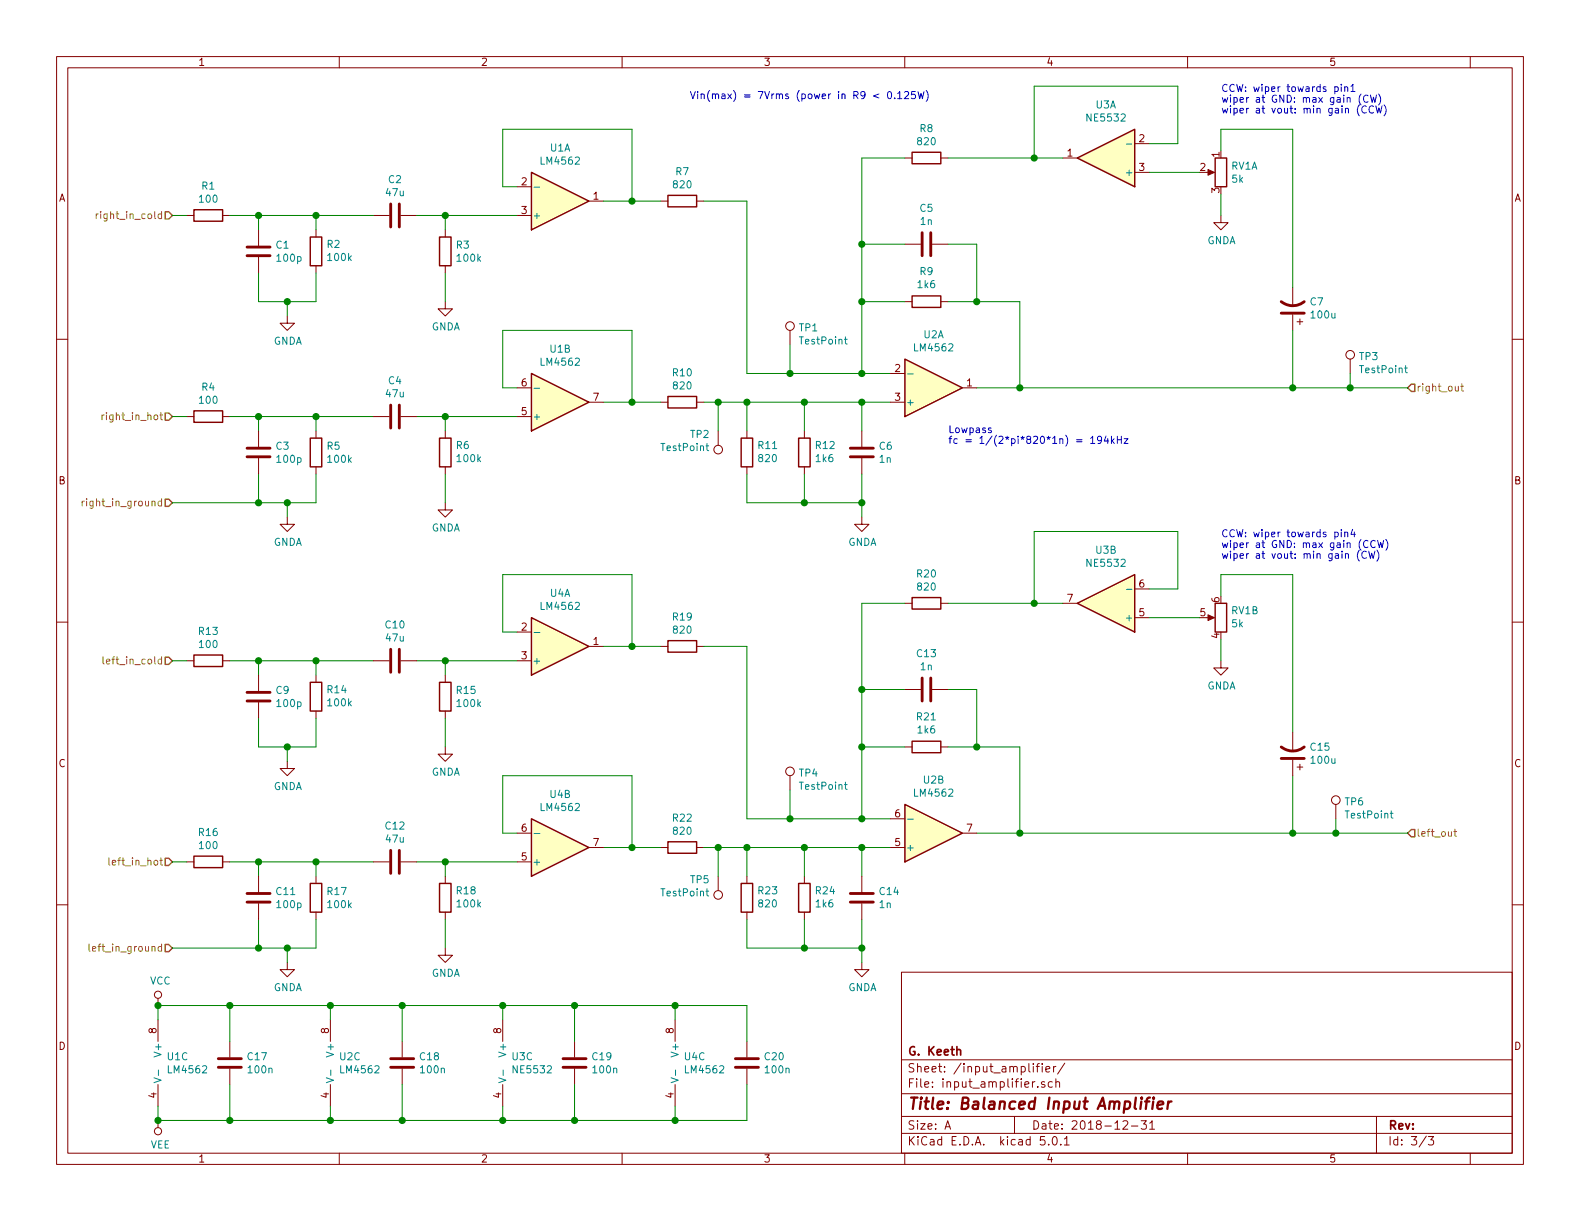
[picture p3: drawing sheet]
<svg xmlns="http://www.w3.org/2000/svg" width="279mm" height="216mm" viewBox="0 0 279 216" stroke-linecap="round" stroke-linejoin="round" font-family="sans-serif">
<g fill="none" stroke="#840000" stroke-width=".18">
<path d="M10 10h259.4v195.9h-259.4zM12 12h255.4v191.9h-255.4zM60 10v2M110 10v2M160 10v2M210 10v2M260 10v2M33 38.1h1.3M39.4 38.1h1.2M66 38.1h2.8M70.9 38.1h2.8M91.4 33h2.6"/>
<path d="M91.4 38.1h2.6M104.1 35.6h2.6M116.8 35.6h1.3M123.2 35.6h1.3M160 27.9h1.3M166.4 27.9h1.2M188 27.9h2.5M200.7 25.4h2.5M200.7 30.5h2.5M213.4 30.5h1M215.9 38.1v1.3h1.3l-1.3 1.2-1.3-1.2h1.3M10 60h2"/>
<path d="M45.7 40.6v2.8M45.7 45.5v2.8M50.8 55.9v1.3h1.3l-1.3 1.2-1.3-1.2h1.3M55.9 40.6v1.3M55.9 47v1.3M78.7 53.3v1.3h1.3l-1.3 1.3-1.2-1.3h1.2M78.7 40.6v1.3M78.7 47v1.3M139.7 58.4v2.6M160 53.3h1.3M160 43.2h2.8M164.8 43.2h2.8"/>
<path d="M166.4 53.3h1.2M228.6 50.8v3.3M228.6 55.6v2.8M229.4 56.9h1M229.9 56.4v1M267.4 60h2M33 73.7h1.3M39.4 73.7h1.2M45.7 76.2v2.8M55.9 76.2v1.3M66 73.7h2.8M70.9 73.7h2.8"/>
<path d="M78.7 76.2v1.3M91.4 73.7h2.6M91.4 68.6h2.6M104.1 71.1h2.6M116.8 71.1h1.3M123.2 71.1h1.3M127 76.2v2.5M132.1 76.2v1.3M142.2 76.2v1.3M152.4 76.2v2.8M157.5 71.1h2.5M157.5 66h2.5"/>
<path d="M170.2 68.6h2.5M238.8 63.5v2.5M45.7 81v2.8M50.8 91.4v1.3h1.3l-1.3 1.3-1.3-1.3h1.3M55.9 82.6v1.2M78.7 88.9v1.3h1.3l-1.3 1.2-1.2-1.2h1.2M78.7 82.6v1.2M132.1 82.6v1.2M142.2 82.6v1.2M152.4 91.4v1.3h1.3l-1.3 1.3-1.3-1.3h1.3M152.4 81v2.8M10 110h2"/>
<path d="M33 116.8h1.3M39.4 116.8h1.2M45.7 119.4v2.8M55.9 119.4v1.3M66 116.8h2.8M70.9 116.8h2.8M78.7 119.4v1.3M91.4 116.8h2.6M91.4 111.8h2.6M104.1 114.3h2.6M116.8 114.3h1.3M123.2 114.3h1.3"/>
<path d="M160 106.7h1.3M166.4 106.7h1.2M188 106.7h2.5M200.7 109.2h2.5M200.7 104.1h2.5M213.4 109.2h1M215.9 116.8v1.3h1.3l-1.3 1.3-1.3-1.3h1.3M267.4 110h2M45.7 124.2v2.8M50.8 134.6v1.3h1.3l-1.3 1.3-1.3-1.3h1.3M55.9 125.7v1.3M78.7 132.1v1.3h1.3l-1.3 1.2-1.2-1.2h1.2"/>
<path d="M78.7 125.7v1.3M139.7 137.2v2.5M160 132.1h1.3M160 121.9h2.8M164.8 121.9h2.8M166.4 132.1h1.2M228.6 129.5v3.3M228.6 134.4v2.8M229.4 135.6h1M229.9 135.1v1M10 160h2M33 152.4h1.3"/>
<path d="M39.4 152.4h1.2M45.7 154.9v2.8M45.7 159.8v2.8M55.9 154.9v1.3M66 152.4h2.8M70.9 152.4h2.8M78.7 154.9v1.3M91.4 152.4h2.6M91.4 147.3h2.6M104.1 149.9h2.6M116.8 149.9h1.3M123.2 149.9h1.3"/>
<path d="M127 154.9v2.6M132.1 154.9v1.3M142.2 154.9v1.3M152.4 154.9v2.8M152.4 159.8v2.8M157.5 149.9h2.5M157.5 144.8h2.5M170.2 147.3h2.5M236.2 142.2v2.6M267.4 160h2M27.9 176.5v1.3M50.8 170.2v1.3h1.3l-1.3 1.2-1.3-1.2h1.3"/>
<path d="M55.9 161.3v1.3M78.7 167.6v1.3h1.3l-1.3 1.3-1.2-1.3h1.2M78.7 161.3v1.3M132.1 161.3v1.3M142.2 161.3v1.3M152.4 170.2v1.3h1.3l-1.3 1.2-1.3-1.2h1.3M159.4 171.9h108v32h-108zM27.9 180.3v3.9M27.9 191.8v3.8M27.9 198.1v1.3M40.6 184.2v2.7M40.6 189v2.8"/>
<path d="M58.4 180.3v3.9M58.4 191.8v3.8M71.1 184.2v2.7M71.1 189v2.8M88.9 180.3v3.9M88.9 191.8v3.8M101.6 184.2v2.7M101.6 189v2.8M119.4 180.3v3.9M119.4 191.8v3.8M132.1 184.2v2.7M132.1 189v2.8"/>
<path d="M159.4 197.4h108M159.4 193.4h108M159.4 187.4h108M167.1 199.7l.5-1.5 .5 1.5M167.2 199.2h.8M179.4 197.4v3M182.7 188.1v.1M182.7 188.6v1M183 191.3l-.4 .2M183.2 188.6h.6M183.5 192.1v.2M183.8 188.1l-.4 .2v1.3"/>
<path d="M184.3 188.1v.1M184.3 188.6v1M184.7 191.3a.37 .37 0 0 0-.6 .2l.1 .2 .5 .1 .1 .2-.2 .3-.5-.1M184.9 189.1l.7-.2v-.3h-.4l-.3 .2 .1 .7h.6M186.1 191.3h-.5l-.2 .2v.6l.2 .2 .5-.1M186.3 188.6v1M186.7 191.4l.1-.1a.37 .37 0 0 1 .6 .2v.8M186.7 188.6l-.3 .1-.1 .1M186.7 190.8v1.5M188.3 188l-1.3 1.9M198.6 198.3l.2-.1h.4l.2 .4-.9 1.1h.9M200.1 199.1h1.1"/>
<path d="M201.8 198.2h.9l-.5 .6 .5 .1v.6l-.3 .2-.6-.2M203.3 198.6l.4-.4v1.5M203.3 199.7h.9M243.4 197.4v6.5M60 203.9v2M110 203.9v2M159.4 200.4h108M160 203.9v2M184.7 201h-.7l-.1 .7 .2-.2 .6 .1 .1 .2-.1 .5-.2 .2-.6-.2M185.4 202.3v.2M186.2 201.1l.2-.1a.8 .8 0 0 1 .6 .7 .8 .8 0 0 1-.6 .8l-.2-.2-.1-.4zM187.6 202.3v.2"/>
<path d="M188.2 201.4l.4-.4v1.5M188.2 202.5h.9M210 203.9v2M252.2 200.9l-1.2 1.9M252.6 201h.9l-.5 .5 .4 .2v.6l-.2 .2-.6-.2M260 203.9v2"/>
<circle cx="139.7" cy="57.7" r=".76"/>
<circle cx="127" cy="79.5" r=".76"/>
<circle cx="238.8" cy="62.7" r=".76"/>
<circle cx="139.7" cy="136.4" r=".76"/>
<circle cx="127" cy="158.2" r=".76"/>
<circle cx="236.2" cy="141.5" r=".76"/>
<circle cx="27.9" cy="175.9" r=".63"/>
<circle cx="27.9" cy="200" r=".63"/>
</g>
<path d="M202.5 194.8h.8M203.4 194.1l-.5 .1-.1 .2-.2 1.7M203.9 194.8l-.1 1.3M204 194.1v.2M204.7 195.4l1-.2-.1-.4h-.5l-.4 .2v1l.2 .1 .6-.1M206.6 194.8l-.2 1.3M207.2 194.8a.54 .54 0 0 0-.6 .3" fill="none" stroke="#840000" stroke-width=".41"/>
<path d="M169.2 185.7l.1-.1a.37 .37 0 0 1 .6 .2v.8" fill="none" stroke="#840000" stroke-width=".3"/>
<g fill="#ffffc2" stroke="#ffffc2" stroke-width=".18">
<path d="M94 30.5l10.1 5.1-10.1 5z"/>
<path d="M190.5 27.9l10.2-5v10.1z"/>
<path d="M190.5 106.7l10.2-5.1v10.2z"/>
<path d="M94 109.2l10.1 5.1-10.1 5.1z"/>
<path d="M94 144.8l10.1 5.1-10.1 5z"/>
<path d="M94 66l10.1 5.1-10.1 5.1z"/>
<path d="M160 63.5l10.2 5.1-10.2 5.1z"/>
<path d="M160 142.2l10.2 5.1-10.2 5.1z"/>
</g>
<g fill="none" stroke="#840000" stroke-width=".25">
<path d="M34.3 37.1h5.1v2h-5.1zM94 30.5l10.1 5.1-10.1 5zM118.1 34.5h5.1v2.1h-5.1zM161.3 26.9h5.1v2.1h-5.1zM190.5 27.9l10.2-5v10.1zM214.9 27.9h2v5.1h-2zM54.9 41.9h2v5.1h-2zM77.7 41.9h2.1v5.1h-2.1zM161.3 52.3h5.1v2.1h-5.1zM34.3 72.6h5.1v2.1h-5.1zM54.9 77.5h2v5.1h-2zM77.7 77.5h2.1v5.1h-2.1z"/>
<path d="M94 66l10.1 5.1-10.1 5.1zM118.1 70.1h5.1v2h-5.1zM131.1 77.5h2v5.1h-2zM141.2 77.5h2.1v5.1h-2.1zM160 63.5l10.2 5.1-10.2 5.1zM34.3 115.8h5.1v2.1h-5.1zM94 109.2l10.1 5.1-10.1 5.1zM118.1 113.3h5.1v2h-5.1zM161.3 105.7h5.1v2h-5.1zM190.5 106.7l10.2-5.1v10.2zM214.9 106.7h2v5.1h-2zM54.9 120.7h2v5h-2z"/>
<path d="M77.7 120.7h2.1v5h-2.1zM161.3 131.1h5.1v2h-5.1zM34.3 151.4h5.1v2h-5.1zM54.9 156.2h2v5.1h-2zM77.7 156.2h2.1v5.1h-2.1zM94 144.8l10.1 5.1-10.1 5zM118.1 148.8h5.1v2.1h-5.1zM131.1 156.2h2v5.1h-2zM141.2 156.2h2.1v5.1h-2.1zM160 142.2l10.2 5.1-10.2 5.1z"/>
</g>
<g fill="none" stroke="#008484" stroke-width=".18">
<path d="M94.5 33.1h1M199.2 25.5h1M149.3 60h.5M149.5 59.6v1.1l.3 .1M94.5 68.7h1M124.8 78.8h.5M125 78.4v1.1l.3 .2M160.5 66.1h1M248.4 65.1h.5M248.6 64.6v1.1l.3 .2M94.5 111.8h1M199.2 104.2h1"/>
<path d="M149.3 138.7h.5M149.5 138.3v1.1l.3 .2M94.5 147.4h1M124.8 157.6h.5M125 157.1v1.1l.3 .2M160.5 144.9h1M245.8 143.8h.5M246 143.4v1.1l.3 .2M27.2 190.6l1.3 .4-1.3 .4M28 189.2v1M57.7 190.6l1.3 .4-1.3 .4M58.5 189.2v1"/>
<path d="M88.2 190.6l1.3 .4-1.3 .4M89 189.2v1M118.7 190.6l1.2 .4-1.2 .4M119.5 189.2v1"/>
</g>
<g fill="none" stroke="#840000" stroke-width=".51">
<path d="M69.1 36.1v4M70.6 36.1v4M43.7 45.2h4.1M43.7 43.7h4.1M163.1 41.1v4.1M164.6 41.1v4.1M226.6 53.3a3.3 3.3 0 0 0 4 0M226.6 55.4h4M43.7 79.2h4.1M69.1 71.6v4.1M70.6 71.6v4.1M150.4 79.2h4"/>
<path d="M43.7 80.8h4.1M150.4 80.8h4M69.1 114.8v4.1M70.6 114.8v4.1M163.1 119.9v4.1M164.6 119.9v4.1M43.7 124h4.1M43.7 122.4h4.1M226.6 132.1a3.3 3.3 0 0 0 4 0M226.6 134.1h4M43.7 159.5h4.1M43.7 158h4.1"/>
<path d="M69.1 150.4v4M70.6 150.4v4M150.4 159.5h4M150.4 158h4M38.6 188.7h4.1M38.6 187.2h4.1M69.1 188.7h4.1M69.1 187.2h4.1M99.6 188.7h4M99.6 187.2h4M130 188.7h4.1M130 187.2h4.1"/>
</g>
<g fill="none" stroke="#008400" stroke-width=".18">
<path d="M30.5 38.1h2.5M40.6 38.1h25.4M45.7 38.1v2.5M55.9 38.1v2.5M73.7 38.1h17.7M78.7 38.1v2.5M91.4 33h-2.5v-10.1h22.9v12.7M106.7 35.6h10.1M124.5 35.6h7.6v30.4h25.4M160 27.9h-7.6v38.1M167.6 27.9h20.4M203.2 25.4h5.1v-10.2h-25.4v12.7"/>
<path d="M203.2 30.5h8.9M215.9 26.7v-3.8h12.7v27.9M215.9 34.3v3.8M45.7 48.3v5h10.2v-5M50.8 53.3v2.6M78.7 48.3v5M152.4 53.3h7.6M152.4 43.2h7.6M167.6 53.3h12.7v15.3M167.6 43.2h5.1v10.1M228.6 58.4v10.2M30.5 73.7h2.5"/>
<path d="M40.6 73.7h25.4M45.7 73.7v2.5M55.9 73.7v2.5M73.7 73.7h17.7M78.7 73.7v2.5M91.4 68.6h-2.5v-10.2h22.9v12.7M106.7 71.1h10.1M124.5 71.1h33M127 71.1v5.1M132.1 71.1v5.1M139.7 61v5M142.2 71.1v5.1"/>
<path d="M152.4 71.1v5.1M172.7 68.6h76.2M238.8 66v2.6M45.7 83.8v5.1M50.8 88.9v2.5M55.9 83.8v5.1h-25.4M78.7 83.8v5.1M132.1 83.8v5.1h20.3M142.2 83.8v5.1M152.4 83.8v7.6M30.5 116.8h2.5M40.6 116.8h25.4"/>
<path d="M45.7 116.8v2.6M55.9 116.8v2.6M73.7 116.8h17.7M78.7 116.8v2.6M91.4 111.8h-2.5v-10.2h22.9v12.7M106.7 114.3h10.1M124.5 114.3h7.6v30.5h25.4M160 106.7h-7.6v38.1M167.6 106.7h20.4M203.2 104.1h5.1v-10.1h-25.4v12.7M203.2 109.2h8.9M215.9 105.4v-3.8h12.7v27.9"/>
<path d="M215.9 113v3.8M45.7 127v5.1h10.2v-5.1M50.8 132.1v2.5M78.7 127v5.1M139.7 139.7v5.1M152.4 132.1h7.6M152.4 121.9h7.6M167.6 121.9h5.1v10.2M167.6 132.1h12.7v15.2M228.6 137.2v10.1M30.5 152.4h2.5M40.6 152.4h25.4"/>
<path d="M45.7 152.4v2.5M55.9 152.4v2.5M73.7 152.4h17.7M78.7 152.4v2.5M91.4 147.3h-2.5v-10.1h22.9v12.7M106.7 149.9h10.1M124.5 149.9h33M127 149.9v5M132.1 149.9v5M142.2 149.9v5M152.4 149.9v5M172.7 147.3h76.2"/>
<path d="M236.2 144.8v2.5M40.6 177.8v6.4M45.7 162.6v5M50.8 167.6v2.6M55.9 162.6v5h-25.4M58.4 177.8v2.5M71.1 177.8v6.4M78.7 162.6v5M88.9 177.8v2.5M101.6 177.8v6.4M119.4 177.8v2.5M132.1 162.6v5h20.3"/>
<path d="M142.2 162.6v5M152.4 162.6v7.6M27.9 180.3v-2.5h104.2v6.4M40.6 191.8v6.3M58.4 195.6v2.5M71.1 191.8v6.3M88.9 195.6v2.5M101.6 191.8v6.3M119.4 195.6v2.5M132.1 191.8v6.3h-104.2v-2.5"/>
</g>
<g fill="none" stroke="#848400" stroke-width=".18">
<path d="M17 37.8v.9M17.4 37.8l-.4 .2M28.6 37.9l-.4-.1-.2 .2 .1 .6h.5M28.6 37.4v1.3M18 73.4v.8M18.4 73.4l-.4 .2M28.3 73.4h.5M28.4 72.9v1.1l.4 .2M258.3 68.3h.5M258.5 67.9v1.1l.3 .1M14.5 88.6v.9M14.9 88.6l-.4 .2"/>
<path d="M28.6 88.7l-.4-.1-.2 .2 .1 .6h.5M28.6 88.2v1.3M18.2 116.1v1.1l.2 .2M19.3 151.7v1.1l.1 .2M257.1 147h.5M257.3 146.6v1.1l.3 .2M15.7 166.9v1.1l.2 .2M28.6 167.4h-.4l-.2 .2 .1 .5h.5M28.6 166.9v1.3"/>
</g>
<path d="M29.2 37.5h.6l.7 .6-.7 .6h-.6zM29.2 73h.6l.7 .7-.7 .6h-.6zM249.6 67.9h.6v1.3h-.6l-.7-.6zM29.2 88.3h.6l.7 .6-.7 .6h-.6zM29.2 116.2h.6l.7 .6-.7 .7h-.6zM29.2 151.8h.6l.7 .6-.7 .6h-.6zM249.6 146.7h.6v1.3h-.6l-.7-.7zM29.2 167h.6l.7 .6-.7 .7h-.6z" fill="none" stroke="#848400" stroke-width=".25"/>
<g fill="#008400" stroke="#008400" stroke-width=".25">
<circle cx="55.9" cy="73.7" r=".51"/>
<circle cx="45.7" cy="73.7" r=".51"/>
<circle cx="50.8" cy="88.9" r=".51"/>
<circle cx="45.7" cy="38.1" r=".51"/>
<circle cx="55.9" cy="38.1" r=".51"/>
<circle cx="78.7" cy="73.7" r=".51"/>
<circle cx="78.7" cy="38.1" r=".51"/>
<circle cx="50.8" cy="53.3" r=".51"/>
<circle cx="111.8" cy="35.6" r=".51"/>
<circle cx="111.8" cy="71.1" r=".51"/>
<circle cx="142.2" cy="71.1" r=".51"/>
<circle cx="172.7" cy="53.3" r=".51"/>
<circle cx="182.9" cy="27.9" r=".51"/>
<circle cx="45.7" cy="88.9" r=".51"/>
<circle cx="152.4" cy="88.9" r=".51"/>
<circle cx="132.1" cy="71.1" r=".51"/>
<circle cx="142.2" cy="88.9" r=".51"/>
<circle cx="152.4" cy="71.1" r=".51"/>
<circle cx="152.4" cy="53.3" r=".51"/>
<circle cx="152.4" cy="66" r=".51"/>
<circle cx="152.4" cy="43.2" r=".51"/>
<circle cx="55.9" cy="152.4" r=".51"/>
<circle cx="45.7" cy="152.4" r=".51"/>
<circle cx="50.8" cy="167.6" r=".51"/>
<circle cx="45.7" cy="116.8" r=".51"/>
<circle cx="55.9" cy="116.8" r=".51"/>
<circle cx="78.7" cy="152.4" r=".51"/>
<circle cx="78.7" cy="116.8" r=".51"/>
<circle cx="50.8" cy="132.1" r=".51"/>
<circle cx="111.8" cy="114.3" r=".51"/>
<circle cx="111.8" cy="149.9" r=".51"/>
<circle cx="142.2" cy="149.9" r=".51"/>
<circle cx="172.7" cy="132.1" r=".51"/>
<circle cx="182.9" cy="106.7" r=".51"/>
<circle cx="45.7" cy="167.6" r=".51"/>
<circle cx="152.4" cy="167.6" r=".51"/>
<circle cx="132.1" cy="149.9" r=".51"/>
<circle cx="142.2" cy="167.6" r=".51"/>
<circle cx="152.4" cy="149.9" r=".51"/>
<circle cx="152.4" cy="132.1" r=".51"/>
<circle cx="152.4" cy="144.8" r=".51"/>
<circle cx="152.4" cy="121.9" r=".51"/>
<circle cx="228.6" cy="147.3" r=".51"/>
<circle cx="180.3" cy="147.3" r=".51"/>
<circle cx="228.6" cy="68.6" r=".51"/>
<circle cx="180.3" cy="68.6" r=".51"/>
<circle cx="58.4" cy="177.8" r=".51"/>
<circle cx="88.9" cy="177.8" r=".51"/>
<circle cx="119.4" cy="177.8" r=".51"/>
<circle cx="101.6" cy="177.8" r=".51"/>
<circle cx="71.1" cy="177.8" r=".51"/>
<circle cx="40.6" cy="177.8" r=".51"/>
<circle cx="58.4" cy="198.1" r=".51"/>
<circle cx="88.9" cy="198.1" r=".51"/>
<circle cx="119.4" cy="198.1" r=".51"/>
<circle cx="101.6" cy="198.1" r=".51"/>
<circle cx="71.1" cy="198.1" r=".51"/>
<circle cx="40.6" cy="198.1" r=".51"/>
<circle cx="27.9" cy="198.1" r=".51"/>
<circle cx="27.9" cy="177.8" r=".51"/>
<circle cx="238.8" cy="68.6" r=".51"/>
<circle cx="236.2" cy="147.3" r=".51"/>
<circle cx="127" cy="149.9" r=".51"/>
<circle cx="127" cy="71.1" r=".51"/>
<circle cx="139.7" cy="66" r=".51"/>
<circle cx="139.7" cy="144.8" r=".51"/>
</g>
<g fill="#840000" stroke="#840000" stroke-width=".18">
<path d="M213.6 30l1.2 .5-1.2 .5z"/>
<path d="M213.6 108.7l1.2 .5-1.2 .5z"/>
</g>
<g fill="none" stroke="#0000c2" stroke-width=".18">
<path d="M157 16.3l.3-.1a.69 .69 0 0 1 .4 .6 .69 .69 0 0 1-.4 .6l-.3-.1-.1-.3zM158.2 17.3v.1M158.7 16.5l.4-.3v1.2M158.7 17.4h.8M160 16.3l.5-.1 .2 .3-.1 .2-.7 .7h.8M161.8 16.2h-.6v.6l.2-.1 .4 .1v.5l-.2 .1-.4-.1M162.3 16.2l.3 1.2 .3-.9 .2 .9 .3-1.2M163.8 16a1.47 1.47 0 0 1 0 1.9M236 15.4l.4-.1 .3 .3-.2 .5h-.5M237.2 14.9v.1M237.2 15.3v.9M237.8 15.5l.2-.2 .3 .1v.8"/>
<path d="M237.8 15.3v.9M238.9 15.3l.3-.4v1.3M238.9 16.2h.7M240.4 18.5a1.47 1.47 0 0 0 0 2M240.7 16.6a1.47 1.47 0 0 0 0 2M241.6 18.8a.6 .6 0 0 0-.8 .5 .6 .6 0 0 0 .6 .7l.2-.1M241.9 16.9a.6 .6 0 0 0-.8 .5 .6 .6 0 0 0 .6 .7l.2-.1M242.3 16.8l.3 1.3 .3-.9 .2 .9 .3-1.3M242.9 18.8a.6 .6 0 0 0-.9 .5 .6 .6 0 0 0 .6 .7l.3-.1M243.3 18.7l.3 1.3 .2-.9 .3 .9 .3-1.3M243.8 16.6a1.47 1.47 0 0 1 0 2M244.8 18.5a1.47 1.47 0 0 1 0 2"/>
<path d="M175.3 75.7h-.3l-.2 .1v.2l.5 .1v.4h-.5M192.9 77.5l.3-.4v1.3M192.9 78.4h.7M194.8 77.7l-.2 .2h-.4l-.1-.2v-.4l.2-.2h.3l.2 .3a.97 .97 0 0 1-.2 1h-.4M195.6 77.1l-.3 .9h.8M195.9 77.6v.8M196.5 77.1v1.3M196.7 77.9l.3 .5M197 77.6l-.5 .5M197.6 77.1v1.3M197.6 77.7h.7M198.3 77.1v1.3"/>
<path d="M198.8 77.6h.7l-.7 .8h.7M236 94.1h.4l.3 .2-.2 .6h-.5M237.2 93.6v.2M237.2 94.1v.8M237.8 94.2l.2-.1h.3v.8M237.8 94.1v.8M239.2 93.6l-.3 .9h.8M239.5 94.1v.8M240.4 97.3a1.47 1.47 0 0 0 0 1.9M241.6 97.6a.6 .6 0 0 0-.8 .4 .6 .6 0 0 0 .6 .7l.2-.1M241.9 95.7a.6 .6 0 0 0-.8 .4 .6 .6 0 0 0 .6 .7l.2-.1M242 97.5l.3 1.2 .3-.9 .2 .9 .3-1.2"/>
<path d="M243.2 95.7a.6 .6 0 0 0-.9 .4 .6 .6 0 0 0 .6 .7l.3-.1M243.5 97.3a1.47 1.47 0 0 1 0 1.9M243.6 95.6l.3 1.2 .2-.9 .3 .9 .3-1.2M245.1 95.4a1.47 1.47 0 0 1 0 1.9"/>
</g>
<text font-size="2.8" fill="#840000" x="160.4" y="196.2">Title: Balanced Input Amplifier</text>
<g font-size="2.1" fill="#840000">
<text x="160.4" y="189.6">Sheet: /input_amplifier/</text>
<text x="160.4" y="186.6">G. Keeth</text>
<text x="160.4" y="192.3">File: input_amplifier.sch</text>
<text x="160.4" y="202.5">KiCad E.D.A. kicad 5.0.1</text>
<text x="160.4" y="199.7">Size: A</text>
<text x="182.4" y="199.7">Date: 2018-12-31</text>
<text x="245.4" y="199.7">Rev:</text>
<text x="245.4" y="202.5">Id: 3/3</text>
</g>
<g font-size="1.8" fill="#840000">
<text x="35" y="11.6">1</text>
<text x="85" y="11.6">2</text>
<text x="135" y="11.6">3</text>
<text x="185" y="11.6">4</text>
<text x="235" y="11.6">5</text>
<text x="188.7" y="27.7">1</text>
<text x="201.4" y="25.1">2</text>
<text x="215.6" y="27.8" transform="rotate(-90 215.6 27.8)">1</text>
<text x="10.4" y="35.6">A</text>
<text x="92.2" y="32.8">2</text>
<text x="104.9" y="35.3">1</text>
<text x="201.4" y="30.2">3</text>
<text x="212.2" y="30.2">2</text>
<text x="215.6" y="34.1" transform="rotate(-90 215.6 34.1)">3</text>
<text x="267.8" y="35.6">A</text>
<text x="92.2" y="37.8">3</text>
<text x="158.3" y="65.8">2</text>
<text x="92.2" y="68.3">6</text>
<text x="104.9" y="70.9">7</text>
<text x="158.3" y="70.9">3</text>
<text x="171" y="68.3">1</text>
<text x="92.2" y="73.4">5</text>
<text x="10.4" y="85.6">B</text>
<text x="267.8" y="85.6">B</text>
<text x="188.7" y="106.4">7</text>
<text x="201.4" y="103.9">6</text>
<text x="215.6" y="106.5" transform="rotate(-90 215.6 106.5)">6</text>
<text x="92.2" y="111.5">2</text>
<text x="201.4" y="109">5</text>
<text x="212.2" y="109">5</text>
<text x="215.6" y="112.9" transform="rotate(-90 215.6 112.9)">4</text>
<text x="92.2" y="116.6">3</text>
<text x="104.9" y="114">1</text>
<text x="10.4" y="135.6">C</text>
<text x="267.8" y="135.6">C</text>
<text x="92.2" y="147.1">6</text>
<text x="104.9" y="149.6">7</text>
<text x="158.3" y="149.6">5</text>
<text x="158.3" y="144.5">6</text>
<text x="171" y="147.1">7</text>
<text x="92.2" y="152.1">5</text>
<text x="10.4" y="185.6">D</text>
<text x="27.7" y="182.7" transform="rotate(-90 27.7 182.7)">8</text>
<text x="58.2" y="182.7" transform="rotate(-90 58.2 182.7)">8</text>
<text x="88.6" y="182.7" transform="rotate(-90 88.6 182.7)">8</text>
<text x="119.1" y="182.7" transform="rotate(-90 119.1 182.7)">8</text>
<text x="267.8" y="185.6">D</text>
<text x="27.7" y="194.2" transform="rotate(-90 27.7 194.2)">4</text>
<text x="58.2" y="194.2" transform="rotate(-90 58.2 194.2)">4</text>
<text x="88.6" y="194.2" transform="rotate(-90 88.6 194.2)">4</text>
<text x="119.1" y="194.2" transform="rotate(-90 119.1 194.2)">4</text>
<text x="35" y="205.5">1</text>
<text x="85" y="205.5">2</text>
<text x="135" y="205.5">3</text>
<text x="185" y="205.5">4</text>
<text x="235" y="205.5">5</text>
</g>
<g font-size="1.8" fill="#0000c2">
<text x="121.9" y="17.5">Vin(max) = 7Vrms (power in R9 &lt; 0.125W)</text>
<text x="215.9" y="16.3">CCW: wiper towards pin1</text>
<text x="215.9" y="18.2">wiper at GND: max gain (CW)</text>
<text x="215.9" y="20.1">wiper at vout: min gain (CCW)</text>
<text x="167.6" y="76.6">Lowpass</text>
<text x="167.6" y="78.5">fc = 1/(2*pi*820*1n) = 194kHz</text>
<text x="215.9" y="95">CCW: wiper towards pin4</text>
<text x="215.9" y="96.9">wiper at GND: max gain (CCW)</text>
<text x="215.9" y="98.8">wiper at vout: min gain (CW)</text>
</g>
<g font-size="1.8" fill="#008484">
<text x="162.7" y="23.4">R8</text>
<text x="192.4" y="21.5">NE5532</text>
<text x="193.8" y="19.2">U3A</text>
<text x="95.8" y="29.1">LM4562</text>
<text x="97.3" y="26.8">U1A</text>
<text x="162.4" y="25.7">820</text>
<text x="217.7" y="30">RV1A</text>
<text x="35.4" y="35.8">100</text>
<text x="35.7" y="33.5">R1</text>
<text x="68.3" y="34.7">47u</text>
<text x="68.7" y="32.4">C2</text>
<text x="119.2" y="33.3">820</text>
<text x="119.5" y="31">R7</text>
<text x="199.5" y="31.1">+</text>
<text x="217.9" y="32.3">5k</text>
<text x="94.1" y="38.7">+</text>
<text x="162.7" y="37.5">C5</text>
<text x="162.8" y="39.8">1n</text>
<text x="48.8" y="44">C1</text>
<text x="49.1" y="46.3">100p</text>
<text x="57.9" y="43.8">R2</text>
<text x="58.1" y="46.2">100k</text>
<text x="80.7" y="44">R3</text>
<text x="80.9" y="46.3">100k</text>
<text x="213.4" y="43.2">GNDA</text>
<text x="162.4" y="51">1k6</text>
<text x="162.7" y="48.6">R9</text>
<text x="76.3" y="58.4">GNDA</text>
<text x="141.4" y="58.6">TP1</text>
<text x="163.3" y="59.8">U2A</text>
<text x="231.7" y="54">C7</text>
<text x="232" y="56.3">100u</text>
<text x="48.3" y="61">GNDA</text>
<text x="95.8" y="64.7">LM4562</text>
<text x="97.3" y="62.4">U1B</text>
<text x="141.6" y="60.9">TestPoint</text>
<text x="161.9" y="62.1">LM4562</text>
<text x="240.4" y="63.7">TP3</text>
<text x="240.6" y="66">TestPoint</text>
<text x="35.4" y="71.4">100</text>
<text x="35.7" y="69.1">R4</text>
<text x="68.3" y="70.3">47u</text>
<text x="68.7" y="67.9">C4</text>
<text x="119" y="66.5">R10</text>
<text x="119.2" y="68.9">820</text>
<text x="160.1" y="71.8">+</text>
<text x="94.1" y="74.3">+</text>
<text x="122.1" y="77.4">TP2</text>
<text x="48.8" y="79.5">C3</text>
<text x="49.1" y="81.8">100p</text>
<text x="57.9" y="79.5">R5</text>
<text x="58.1" y="81.8">100k</text>
<text x="80.7" y="79.4">R6</text>
<text x="80.9" y="81.7">100k</text>
<text x="117.1" y="79.8">TestPoint</text>
<text x="134.1" y="79.4">R11</text>
<text x="134.3" y="81.7">820</text>
<text x="144.3" y="79.4">R12</text>
<text x="144.3" y="81.7">1k6</text>
<text x="155.5" y="79.5">C6</text>
<text x="155.5" y="81.8">1n</text>
<text x="76.3" y="94">GNDA</text>
<text x="48.3" y="96.5">GNDA</text>
<text x="149.9" y="96.5">GNDA</text>
<text x="192.4" y="100.2">NE5532</text>
<text x="193.8" y="97.9">U3B</text>
<text x="95.8" y="107.8">LM4562</text>
<text x="97.3" y="105.5">U4A</text>
<text x="162.2" y="102.1">R20</text>
<text x="162.4" y="104.4">820</text>
<text x="35.2" y="112.3">R13</text>
<text x="68.2" y="111.1">C10</text>
<text x="68.3" y="113.4">47u</text>
<text x="119" y="109.7">R19</text>
<text x="119.2" y="112">820</text>
<text x="199.5" y="109.9">+</text>
<text x="217.8" y="108.6">RV1B</text>
<text x="217.9" y="110.9">5k</text>
<text x="35.4" y="114.6">100</text>
<text x="94.1" y="117.5">+</text>
<text x="162.2" y="116.2">C13</text>
<text x="162.8" y="118.5">1n</text>
<text x="48.8" y="122.7">C9</text>
<text x="49.1" y="125">100p</text>
<text x="57.9" y="122.6">R14</text>
<text x="58.1" y="124.9">100k</text>
<text x="80.8" y="122.7">R15</text>
<text x="80.9" y="125">100k</text>
<text x="213.4" y="121.9">GNDA</text>
<text x="162.2" y="127.4">R21</text>
<text x="162.4" y="129.7">1k6</text>
<text x="76.3" y="137.2">GNDA</text>
<text x="141.4" y="137.3">TP4</text>
<text x="231.8" y="132.7">C15</text>
<text x="232" y="135.1">100u</text>
<text x="48.3" y="139.7">GNDA</text>
<text x="95.8" y="143.4">LM4562</text>
<text x="97.3" y="141.1">U4B</text>
<text x="141.6" y="139.6">TestPoint</text>
<text x="161.9" y="140.9">LM4562</text>
<text x="163.3" y="138.6">U2B</text>
<text x="237.9" y="142.4">TP6</text>
<text x="35.2" y="147.8">R16</text>
<text x="68.2" y="146.7">C12</text>
<text x="68.3" y="149">47u</text>
<text x="119" y="145.3">R22</text>
<text x="119.2" y="147.6">820</text>
<text x="238.1" y="144.7">TestPoint</text>
<text x="35.4" y="150.1">100</text>
<text x="94.1" y="153">+</text>
<text x="160.1" y="150.5">+</text>
<text x="48.9" y="158.3">C11</text>
<text x="49.1" y="160.6">100p</text>
<text x="57.9" y="158.3">R17</text>
<text x="58.1" y="160.6">100k</text>
<text x="80.8" y="158.1">R18</text>
<text x="80.9" y="160.5">100k</text>
<text x="117.1" y="158.5">TestPoint</text>
<text x="122.1" y="156.2">TP5</text>
<text x="134.1" y="158.1">R23</text>
<text x="134.3" y="160.5">820</text>
<text x="144.3" y="158.1">R24</text>
<text x="144.3" y="160.5">1k6</text>
<text x="155.5" y="160.6">1n</text>
<text x="155.6" y="158.3">C14</text>
<text x="76.3" y="172.7">GNDA</text>
<text x="26.5" y="174.1">VCC</text>
<text x="48.3" y="175.3">GNDA</text>
<text x="149.9" y="175.3">GNDA</text>
<text x="28.6" y="186.5" transform="rotate(-90 28.6 186.5)">V+</text>
<text x="29.6" y="187.5">U1C</text>
<text x="29.9" y="189.8">LM4562</text>
<text x="43.8" y="187.5">C17</text>
<text x="44" y="189.8">100n</text>
<text x="59.1" y="186.5" transform="rotate(-90 59.1 186.5)">V+</text>
<text x="60.1" y="187.5">U2C</text>
<text x="60.4" y="189.8">LM4562</text>
<text x="74.3" y="187.5">C18</text>
<text x="74.5" y="189.8">100n</text>
<text x="89.5" y="186.5" transform="rotate(-90 89.5 186.5)">V+</text>
<text x="90.6" y="187.5">U3C</text>
<text x="90.9" y="189.8">NE5532</text>
<text x="104.8" y="187.5">C19</text>
<text x="105" y="189.8">100n</text>
<text x="120" y="186.5" transform="rotate(-90 120 186.5)">V+</text>
<text x="121.1" y="187.5">U4C</text>
<text x="121.4" y="189.8">LM4562</text>
<text x="135.3" y="187.5">C20</text>
<text x="135.5" y="189.8">100n</text>
<text x="26.6" y="203.1">VEE</text>
</g>
<g font-size="1.8" fill="#848400">
<text x="17.9" y="38.7">right_in_cold</text>
<text x="250.4" y="69.2">right_out</text>
<text x="18.7" y="74.3">right_in_hot</text>
<text x="15.4" y="89.5">right_in_ground</text>
<text x="19.1" y="117.5">left_in_cold</text>
<text x="250.4" y="148">left_out</text>
<text x="20" y="153">left_in_hot</text>
<text x="16.7" y="168.3">left_in_ground</text>
</g>
</svg>
